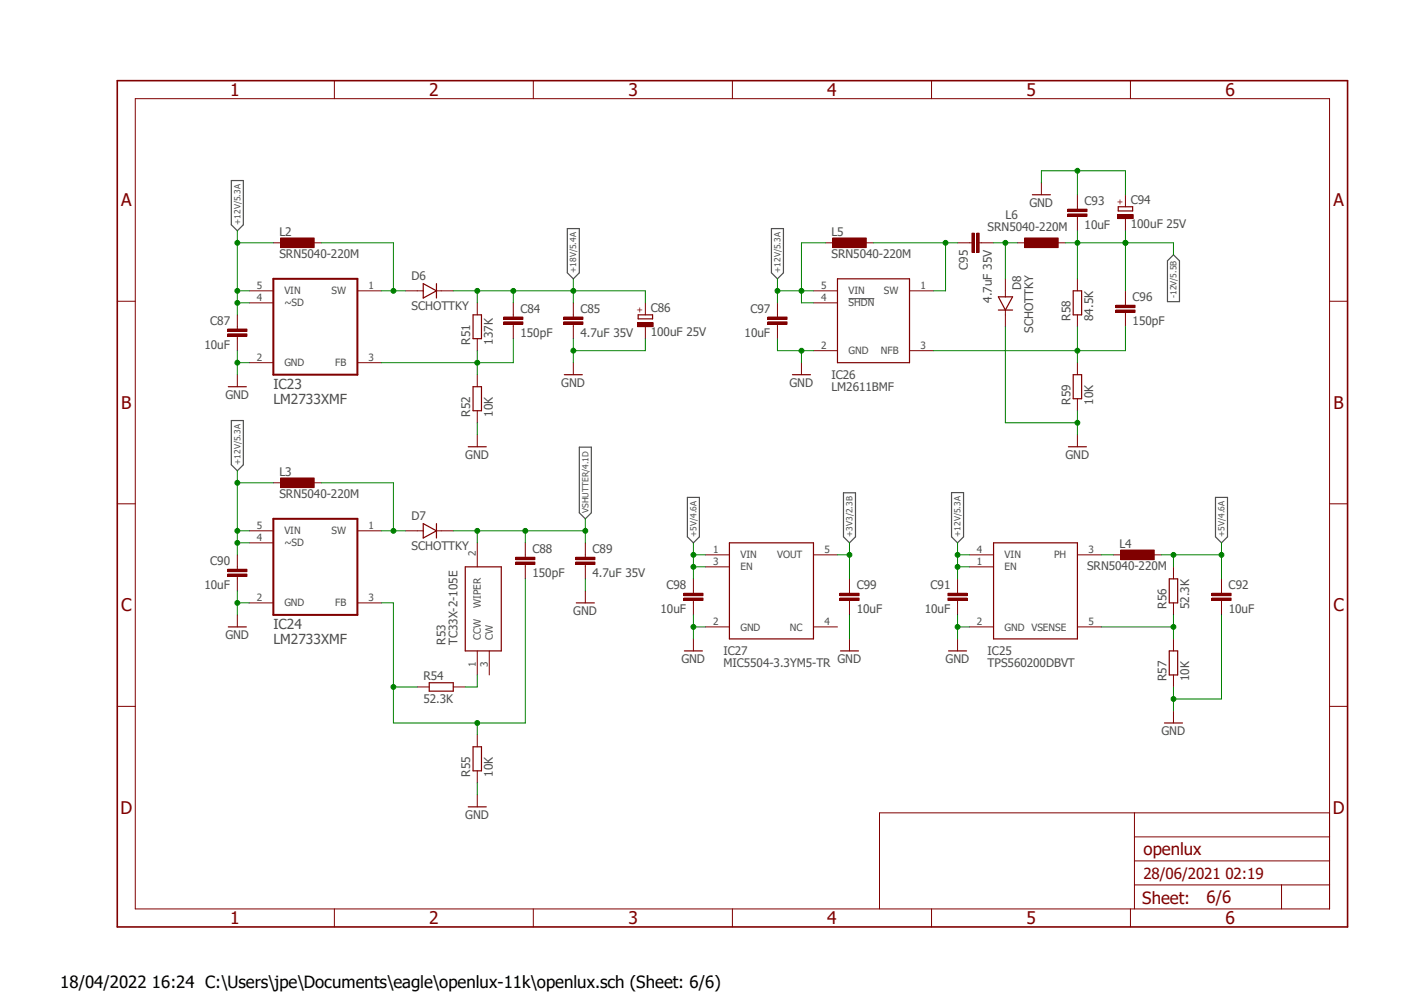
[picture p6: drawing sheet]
<svg xmlns="http://www.w3.org/2000/svg" width="297mm" height="210mm" viewBox="0 0 297 210" stroke-linecap="round" stroke-linejoin="round" font-family="sans-serif">
<path d="M24.3 16.7l261.2 179.9M285.5 16.7l-261.2 179.9" fill="none" stroke="#fff" stroke-width=".21"/>
<path d="M179.5 63.2h5.5" fill="none" stroke="#505050" stroke-width=".21"/>
<path d="M48.9 38.2h2.6v9.3l-1.3 1.3-1.3-1.3zM120 48.3h2.6v9.4l-1.3 1.3-1.3-1.3zM163.2 48.3h2.5v9.4l-1.2 1.3-1.3-1.3zM248.2 53.9l1.3 1.3v8.6h-2.5v-8.6zM48.9 88.9h2.6v9.4l-1.3 1.3-1.3-1.3zM122.6 94.6h2.5v13.9l-1.3 1.2-1.2-1.2zM145.4 105.2h2.6v8.3l-1.3 1.3-1.3-1.3zM178.4 104.2h2.6v9.3l-1.3 1.3-1.3-1.3zM201.3 104.2h2.5v9.3l-1.2 1.3-1.3-1.3zM257.1 105.2h2.6v8.3l-1.3 1.3-1.3-1.3z" fill="none" stroke="#505050" stroke-width=".25"/>
<path d="M57.8 59h17.8v20.2h-17.8z" fill="none" stroke="#800000" stroke-width=".42"/>
<g fill="none" stroke="#800000" stroke-width=".21">
<path d="M220.3 38.7v2.5M50.2 79.2v2.6M52.7 61.5h5.1M52.7 64.1h5.1M52.7 76.7h5.1M75.6 61.5h5.1M75.6 76.7h5.1M169.5 76.7v2.5M172.1 61.5h5.1M172.1 64.1h5.1M172.1 74.2h5.1M192.4 61.5h5.1"/>
<path d="M192.4 74.2h5.1M101 91.9v2.6M227.9 91.9v2.6"/>
</g>
<path d="M177.2 59h15.2v17.7h-15.2zM218.4 41.2h3.8M167.6 79.2h3.8M48.3 81.8h3.8M99.1 94.5h3.8M226 94.5h3.8" fill="none" stroke="#800000" stroke-width=".25"/>
<path d="M176.1 50.3h7.2v2.1h-7.2z" fill-rule="evenodd" fill="#800000"/>
<path d="M174.6 51.4h2.6M176.1 50.3h7.2v2.1h-7.2zM182.2 51.4h2.6" fill="none" stroke="#800000" stroke-width=".21"/>
<path d="M216.7 50.3h7.2v2.1h-7.2z" fill-rule="evenodd" fill="#800000"/>
<path d="M215.2 51.4h2.6M216.7 50.3h7.2v2.1h-7.2zM222.8 51.4h2.6M164.5 66.6v.5M164.5 68.6v.5" fill="none" stroke="#800000" stroke-width=".21"/>
<path d="M162.4 68.1h4.1v.5h-4.1z" fill-rule="evenodd" fill="#800000"/>
<path d="M162.4 68.1h4.1v.5h-4.1z" fill="none" stroke="#800000" stroke-width=".21"/>
<path d="M162.4 67.1h4.1v.5h-4.1z" fill-rule="evenodd" fill="#800000"/>
<path d="M212.7 59v3.8M227.9 43.7v.5M227.9 45.8v.5M162.4 67.1h4.1v.5h-4.1zM164.5 64.1v2.5M164.5 69.1v2.5M212.7 65.6v3.5" fill="none" stroke="#800000" stroke-width=".21"/>
<path d="M211.2 62.8h3l-1.5 2.8zM211.2 65.6h3" fill="none" stroke="#800000" stroke-width=".25"/>
<path d="M225.9 45.3h4.1v.5h-4.1z" fill-rule="evenodd" fill="#800000"/>
<path d="M225.9 45.3h4.1v.5h-4.1z" fill="none" stroke="#800000" stroke-width=".21"/>
<path d="M225.9 44.2h4.1v.5h-4.1z" fill-rule="evenodd" fill="#800000"/>
<path d="M225.9 44.2h4.1v.5h-4.1zM227.9 41.2v2.5M227.9 46.3v2.5M101 64.1v2.5M101 71.6v2.6" fill="none" stroke="#800000" stroke-width=".21"/>
<path d="M100.1 66.6h1.8v5h-1.8z" fill="none" stroke="#800000" stroke-width=".25"/>
<path d="M59.4 50.3h7.1v2.1h-7.1z" fill-rule="evenodd" fill="#800000"/>
<path d="M57.8 51.4h2.6M59.4 50.3h7.1v2.1h-7.1zM65.4 51.4h2.6M205.1 51.4h.5M207.1 51.4h.5" fill="none" stroke="#800000" stroke-width=".21"/>
<path d="M206.6 49.3h.5v4.1h-.5z" fill-rule="evenodd" fill="#800000"/>
<path d="M206.6 49.3h.5v4.1h-.5z" fill="none" stroke="#800000" stroke-width=".21"/>
<path d="M205.6 49.3h.5v4.1h-.5z" fill-rule="evenodd" fill="#800000"/>
<path d="M202.6 51.4h2.5M205.6 49.3h.5v4.1h-.5zM207.6 51.4h2.6M50.2 69.1v.5M50.2 71.1v.5M85.8 61.5h3.7M92.3 61.5h3.6M101 79.2v2.6M101 86.9v2.5" fill="none" stroke="#800000" stroke-width=".21"/>
<path d="M89.5 60l2.8 1.5-2.8 1.5zM92.3 60v3M100.1 81.8h1.8v5.1h-1.8z" fill="none" stroke="#800000" stroke-width=".25"/>
<path d="M48.2 70.6h4v.5h-4z" fill-rule="evenodd" fill="#800000"/>
<path d="M48.2 70.6h4v.5h-4z" fill="none" stroke="#800000" stroke-width=".21"/>
<path d="M48.2 69.6h4v.5h-4z" fill-rule="evenodd" fill="#800000"/>
<path d="M48.2 69.6h4v.5h-4zM50.2 66.6v2.5M50.2 71.6v2.6M121.3 66.6v.5M121.3 68.6v.5" fill="none" stroke="#800000" stroke-width=".21"/>
<path d="M119.3 68.1h4v.5h-4z" fill-rule="evenodd" fill="#800000"/>
<path d="M119.3 68.1h4v.5h-4z" fill="none" stroke="#800000" stroke-width=".21"/>
<path d="M119.3 67.1h4v.5h-4z" fill-rule="evenodd" fill="#800000"/>
<path d="M119.3 67.1h4v.5h-4zM121.3 64.1v2.5M121.3 69.1v2.5" fill="none" stroke="#800000" stroke-width=".21"/>
<path d="M135 66.6h3v.8h-3z" fill="none" stroke="#800000" stroke-width=".25"/>
<path d="M134.9 68.2h3.3v.9h-3.3z" fill-rule="evenodd" fill="#800000"/>
<path d="M121.3 76.7v2.5M134.9 68.2h3.3v.9h-3.3zM136.5 64.1v2.5M136.5 69.1v2.5M52.7 112.3h5.1M52.7 114.8h5.1M75.6 112.3h5.1M50.2 130v2.6M52.7 127.5h5.1M75.6 127.5h5.1M101 168.1v2.5" fill="none" stroke="#800000" stroke-width=".21"/>
<path d="M119.4 79.2h3.8M48.3 132.6h3.8M99.1 170.6h3.8" fill="none" stroke="#800000" stroke-width=".25"/>
<path d="M57.8 109.7h17.8v20.3h-17.8z" fill="none" stroke="#800000" stroke-width=".42"/>
<path d="M59.4 101.1h7.1v2h-7.1z" fill-rule="evenodd" fill="#800000"/>
<path d="M50.2 119.9v.5M57.8 102.1h2.6M59.4 101.1h7.1v2h-7.1zM65.4 102.1h2.6M85.8 112.3h3.7M92.3 112.3h3.6M50.2 121.9v.5M101 155.4v2.5M101 163v2.6" fill="none" stroke="#800000" stroke-width=".21"/>
<path d="M89.5 110.7l2.8 1.6-2.8 1.5zM92.3 110.7v3.1M100.1 157.9h1.8v5.1h-1.8z" fill="none" stroke="#800000" stroke-width=".25"/>
<path d="M48.2 121.4h4v.5h-4z" fill-rule="evenodd" fill="#800000"/>
<path d="M48.2 121.4h4v.5h-4z" fill="none" stroke="#800000" stroke-width=".21"/>
<path d="M48.2 120.4h4v.5h-4z" fill-rule="evenodd" fill="#800000"/>
<path d="M50.2 117.3v2.6M123.8 117.3v.6M123.8 119.4v.5M48.2 120.4h4v.5h-4zM50.2 122.4v2.6" fill="none" stroke="#800000" stroke-width=".21"/>
<path d="M121.8 118.9h4.1v.5h-4.1z" fill-rule="evenodd" fill="#800000"/>
<path d="M121.8 118.9h4.1v.5h-4.1z" fill="none" stroke="#800000" stroke-width=".21"/>
<path d="M121.8 117.9h4.1v.5h-4.1z" fill-rule="evenodd" fill="#800000"/>
<path d="M101 114.8v5.1M121.8 117.9h4.1v.5h-4.1zM123.8 114.8v2.5M123.8 119.9v2.5M101 137.7v5M103.5 137.7v5M123.8 125v2.5" fill="none" stroke="#800000" stroke-width=".21"/>
<path d="M236.6 43.7h3v.9h-3zM98.4 119.9h7.6v17.8h-7.6zM121.9 127.5h3.8" fill="none" stroke="#800000" stroke-width=".25"/>
<path d="M236.4 45.4h3.3v.8h-3.3z" fill-rule="evenodd" fill="#800000"/>
<path d="M236.4 45.4h3.3v.8h-3.3zM238.1 41.2v2.5M238.1 46.3v2.5M205.1 119.9h5.1M205.1 117.3h5.1M227.9 117.3h5.1M205.1 132.6h5.1M227.9 132.6h5.1" fill="none" stroke="#800000" stroke-width=".21"/>
<path d="M210.2 114.8h17.7v20.3h-17.7z" fill="none" stroke="#800000" stroke-width=".25"/>
<path d="M237.1 116.3h7.1v2.1h-7.1z" fill-rule="evenodd" fill="#800000"/>
<path d="M235.5 117.3h2.6M237.1 116.3h7.1v2.1h-7.1zM243.2 117.3h2.5M202.6 125v.5M202.6 127v.5" fill="none" stroke="#800000" stroke-width=".21"/>
<path d="M200.5 126.5h4.1v.5h-4.1z" fill-rule="evenodd" fill="#800000"/>
<path d="M200.5 126.5h4.1v.5h-4.1z" fill="none" stroke="#800000" stroke-width=".21"/>
<path d="M200.5 125.5h4.1v.5h-4.1z" fill-rule="evenodd" fill="#800000"/>
<path d="M200.5 125.5h4.1v.5h-4.1zM202.6 122.4v2.6M202.6 127.5v2.5M202.6 135.1v2.6M258.4 125v.5M258.4 127v.5" fill="none" stroke="#800000" stroke-width=".21"/>
<path d="M200.7 137.7h3.8" fill="none" stroke="#800000" stroke-width=".25"/>
<path d="M256.4 126.5h4v.5h-4z" fill-rule="evenodd" fill="#800000"/>
<path d="M256.4 126.5h4v.5h-4z" fill="none" stroke="#800000" stroke-width=".21"/>
<path d="M256.4 125.5h4v.5h-4z" fill-rule="evenodd" fill="#800000"/>
<path d="M149.2 117.3h5.1M149.2 119.9h5.1M172.1 117.3h5.1M146.7 125v.5M146.7 127v.5M149.2 132.6h5.1M172.1 132.6h5.1M256.4 125.5h4v.5h-4zM258.4 122.4v2.6M258.4 127.5v2.5M248.2 150.4v2.5" fill="none" stroke="#800000" stroke-width=".21"/>
<path d="M154.3 114.8h17.8v20.3h-17.8zM246.3 152.9h3.8" fill="none" stroke="#800000" stroke-width=".25"/>
<path d="M144.7 126.5h4v.5h-4z" fill-rule="evenodd" fill="#800000"/>
<path d="M144.7 126.5h4v.5h-4z" fill="none" stroke="#800000" stroke-width=".21"/>
<path d="M144.7 125.5h4v.5h-4z" fill-rule="evenodd" fill="#800000"/>
<path d="M144.7 125.5h4v.5h-4zM146.7 122.4v2.6M146.7 127.5v2.5M179.7 125v.5M179.7 127v.5" fill="none" stroke="#800000" stroke-width=".21"/>
<path d="M177.7 126.5h4v.5h-4z" fill-rule="evenodd" fill="#800000"/>
<path d="M177.7 126.5h4v.5h-4z" fill="none" stroke="#800000" stroke-width=".21"/>
<path d="M177.7 125.5h4v.5h-4z" fill-rule="evenodd" fill="#800000"/>
<path d="M227.9 59v2.5M108.6 66.6v.5M108.6 68.6v.5M227.9 66.6v2.5M227.9 76.7v2.5M227.9 84.3v2.6M146.7 135.1v2.6M177.7 125.5h4v.5h-4zM179.7 122.4v2.6M179.7 127.5v2.5M179.7 135.1v2.6" fill="none" stroke="#800000" stroke-width=".21"/>
<path d="M227 61.5h1.8v5.1h-1.8zM227 79.2h1.8v5.1h-1.8zM144.8 137.7h3.8M177.8 137.7h3.8" fill="none" stroke="#800000" stroke-width=".25"/>
<path d="M106.6 68.1h4v.5h-4z" fill-rule="evenodd" fill="#800000"/>
<path d="M106.6 68.1h4v.5h-4z" fill="none" stroke="#800000" stroke-width=".21"/>
<path d="M106.6 67.1h4v.5h-4z" fill-rule="evenodd" fill="#800000"/>
<path d="M106.6 67.1h4v.5h-4zM108.6 64.1v2.5M108.6 69.1v2.5M111.1 117.3v.6M111.1 119.4v.5" fill="none" stroke="#800000" stroke-width=".21"/>
<path d="M109.1 118.9h4.1v.5h-4.1z" fill-rule="evenodd" fill="#800000"/>
<path d="M109.1 118.9h4.1v.5h-4.1z" fill="none" stroke="#800000" stroke-width=".21"/>
<path d="M109.1 117.9h4.1v.5h-4.1z" fill-rule="evenodd" fill="#800000"/>
<path d="M238.1 64.1v.5M238.1 66.1v.5M109.1 117.9h4.1v.5h-4.1zM111.1 114.8v2.5M111.1 119.9v2.5" fill="none" stroke="#800000" stroke-width=".21"/>
<path d="M236.1 65.6h4v.5h-4z" fill-rule="evenodd" fill="#800000"/>
<path d="M236.1 65.6h4v.5h-4z" fill="none" stroke="#800000" stroke-width=".21"/>
<path d="M236.1 64.6h4v.5h-4z" fill-rule="evenodd" fill="#800000"/>
<g fill="none" stroke="#800000" stroke-width=".21">
<path d="M70.7 17.1v3.8M112.8 17.1v3.8M154.9 17.1v3.8M197.1 17.1v3.8M239.1 17.1v3.8M28.6 20.9h252.7v171.3h-252.7zM24.8 63.7h3.8M236.1 64.6h4v.5h-4zM238.1 61.5v2.6M238.1 66.6v2.5M281.3 63.7h3.8M24.8 106.6h3.8"/>
<path d="M248.2 119.9v2.5M281.3 106.6h3.8M248.2 127.5v2.5M248.2 135.1v2.6M24.8 149.4h3.8M88.3 145.3h2.5M95.9 145.3h2.5M248.2 142.7v2.6M281.3 149.4h3.8M240 171.9v20.3M240 177h41.3M281.3 171.9h-95.2v20.3"/>
<path d="M70.7 192.2v3.8M112.8 192.2v3.8M154.9 192.2v3.8M197.1 192.2v3.8M239.1 192.2v3.8M240 187.2h41.3M240 182.1h41.3M271.1 187.2v5"/>
</g>
<path d="M247.4 122.4h1.7v5.1h-1.7zM247.4 137.7h1.7v5h-1.7zM90.8 144.4h5.1v1.8h-5.1z" fill="none" stroke="#800000" stroke-width=".25"/>
<path d="M24.8 17.1h260.3v178.9h-260.3z" fill="none" stroke="#800000" stroke-width=".34"/>
<path d="M50.2 76.7h2.5M50.2 74.2v5" fill="none" stroke="#008000" stroke-width=".21"/>
<circle cx="50.2" cy="76.7" r=".51" fill="#008000"/>
<g fill="none" stroke="#008000" stroke-width=".21">
<path d="M169.5 74.2v2.5M101 89.4v2.5"/>
<circle cx="50.2" cy="76.7" r=".51"/>
</g>
<circle cx="169.5" cy="74.2" r=".51" fill="#008000"/>
<g fill="none" stroke="#008000" stroke-width=".21">
<path d="M164.5 71.6v2.6h7.6M227.9 86.9v5"/>
<circle cx="169.5" cy="74.2" r=".51"/>
</g>
<circle cx="227.9" cy="89.4" r=".51" fill="#008000"/>
<g fill="none" stroke="#008000" stroke-width=".21">
<path d="M121.3 71.6v5.1M136.5 71.6v2.6h-15.2M212.7 69.1v20.3h15.2"/>
<circle cx="227.9" cy="89.4" r=".51"/>
</g>
<circle cx="121.3" cy="74.2" r=".51" fill="#008000"/>
<g fill="none" stroke="#008000" stroke-width=".21">
<path d="M50.2 127.5h2.5M50.2 125v5"/>
<circle cx="121.3" cy="74.2" r=".51"/>
</g>
<circle cx="50.2" cy="127.5" r=".51" fill="#008000"/>
<g fill="none" stroke="#008000" stroke-width=".21">
<path d="M227.9 41.2v-5.1h10.2v5.1M123.8 122.4v2.6M101 165.6v2.5"/>
<circle cx="50.2" cy="127.5" r=".51"/>
</g>
<circle cx="227.9" cy="36.1" r=".51" fill="#008000"/>
<g fill="none" stroke="#008000" stroke-width=".21">
<path d="M227.9 36.1h-7.6v2.6M202.6 130v5.1M202.6 132.6h2.5"/>
<circle cx="227.9" cy="36.1" r=".51"/>
</g>
<circle cx="202.6" cy="132.6" r=".51" fill="#008000"/>
<g fill="none" stroke="#008000" stroke-width=".21">
<path d="M258.4 130v17.8h-10.2M248.2 145.3v5.1"/>
<circle cx="202.6" cy="132.6" r=".51"/>
</g>
<circle cx="248.2" cy="147.8" r=".51" fill="#008000"/>
<g fill="none" stroke="#008000" stroke-width=".21">
<path d="M146.7 130v5.1M146.7 132.6h2.5"/>
<circle cx="248.2" cy="147.8" r=".51"/>
</g>
<circle cx="146.7" cy="132.6" r=".51" fill="#008000"/>
<g fill="none" stroke="#008000" stroke-width=".21">
<path d="M174.6 51.4h-5.1v10.1M164.5 61.5h7.6M179.7 130v5.1"/>
<circle cx="146.7" cy="132.6" r=".51"/>
</g>
<circle cx="169.5" cy="61.5" r=".51" fill="#008000"/>
<g fill="none" stroke="#008000" stroke-width=".21">
<path d="M164.5 59v5.1"/>
<circle cx="169.5" cy="61.5" r=".51"/>
</g>
<circle cx="164.5" cy="61.5" r=".51" fill="#008000"/>
<g fill="none" stroke="#008000" stroke-width=".21">
<path d="M57.8 51.4h-7.6v10.1h2.5M169.5 61.5v2.6h2.6"/>
<circle cx="164.5" cy="61.5" r=".51"/>
</g>
<circle cx="50.2" cy="61.5" r=".51" fill="#008000"/>
<g fill="none" stroke="#008000" stroke-width=".21">
<path d="M50.2 64.1h2.5M50.2 61.5v5.1"/>
<circle cx="50.2" cy="61.5" r=".51"/>
</g>
<circle cx="50.2" cy="64.1" r=".51" fill="#008000"/>
<g fill="none" stroke="#008000" stroke-width=".21">
<path d="M50.2 48.8v2.6"/>
<circle cx="50.2" cy="64.1" r=".51"/>
</g>
<circle cx="50.2" cy="51.4" r=".51" fill="#008000"/>
<g fill="none" stroke="#008000" stroke-width=".21">
<path d="M50.2 112.3h2.5M57.8 102.1h-7.6v15.2"/>
<circle cx="50.2" cy="51.4" r=".51"/>
</g>
<circle cx="50.2" cy="112.3" r=".51" fill="#008000"/>
<circle cx="50.2" cy="112.3" r=".51" fill="none" stroke="#008000" stroke-width=".21"/>
<circle cx="50.2" cy="114.8" r=".51" fill="#008000"/>
<g fill="none" stroke="#008000" stroke-width=".21">
<path d="M50.2 99.6v2.5M50.2 114.8h2.5"/>
<circle cx="50.2" cy="114.8" r=".51"/>
</g>
<circle cx="50.2" cy="102.1" r=".51" fill="#008000"/>
<g fill="none" stroke="#008000" stroke-width=".21">
<path d="M202.6 119.9h2.5M205.1 117.3h-2.5v5.1"/>
<circle cx="50.2" cy="102.1" r=".51"/>
</g>
<circle cx="202.6" cy="119.9" r=".51" fill="#008000"/>
<g fill="none" stroke="#008000" stroke-width=".21">
<path d="M202.6 114.8v2.5"/>
<circle cx="202.6" cy="119.9" r=".51"/>
</g>
<circle cx="202.6" cy="117.3" r=".51" fill="#008000"/>
<g fill="none" stroke="#008000" stroke-width=".21">
<path d="M95.9 112.3h27.9v2.5M101 112.3v2.5"/>
<circle cx="202.6" cy="117.3" r=".51"/>
</g>
<circle cx="101" cy="112.3" r=".51" fill="#008000"/>
<g fill="none" stroke="#008000" stroke-width=".21">
<path d="M111.1 112.3v2.5"/>
<circle cx="101" cy="112.3" r=".51"/>
</g>
<circle cx="111.1" cy="112.3" r=".51" fill="#008000"/>
<g fill="none" stroke="#008000" stroke-width=".21">
<path d="M123.8 109.7v2.6"/>
<circle cx="111.1" cy="112.3" r=".51"/>
</g>
<circle cx="123.8" cy="112.3" r=".51" fill="#008000"/>
<g fill="none" stroke="#008000" stroke-width=".21">
<path d="M68 51.4h15.2v10.1M80.7 61.5h5.1"/>
<circle cx="123.8" cy="112.3" r=".51"/>
</g>
<circle cx="83.2" cy="61.5" r=".51" fill="#008000"/>
<g fill="none" stroke="#008000" stroke-width=".21">
<path d="M80.7 76.7h20.3M101 74.2v5"/>
<circle cx="83.2" cy="61.5" r=".51"/>
</g>
<circle cx="101" cy="76.7" r=".51" fill="#008000"/>
<g fill="none" stroke="#008000" stroke-width=".21">
<path d="M108.6 71.6v5.1h-7.6M197.5 74.2h30.4M227.9 69.1v7.6"/>
<circle cx="101" cy="76.7" r=".51"/>
</g>
<circle cx="227.9" cy="74.2" r=".51" fill="#008000"/>
<g fill="none" stroke="#008000" stroke-width=".21">
<path d="M184.8 51.4h17.8M200 51.4v10.1h-2.5M238.1 69.1v5.1h-10.2"/>
<circle cx="227.9" cy="74.2" r=".51"/>
</g>
<circle cx="200" cy="51.4" r=".51" fill="#008000"/>
<g fill="none" stroke="#008000" stroke-width=".21">
<path d="M210.2 51.4h5M212.7 51.4v7.6"/>
<circle cx="200" cy="51.4" r=".51"/>
</g>
<circle cx="212.7" cy="51.4" r=".51" fill="#008000"/>
<g fill="none" stroke="#008000" stroke-width=".21">
<path d="M225.4 51.4h2.5M227.9 48.8v10.2"/>
<circle cx="212.7" cy="51.4" r=".51"/>
</g>
<circle cx="227.9" cy="51.4" r=".51" fill="#008000"/>
<g fill="none" stroke="#008000" stroke-width=".21">
<path d="M227.9 51.4h20.3M238.1 51.4v10.1"/>
<circle cx="227.9" cy="51.4" r=".51"/>
</g>
<circle cx="238.1" cy="51.4" r=".51" fill="#008000"/>
<g fill="none" stroke="#008000" stroke-width=".21">
<path d="M238.1 48.8v2.6M248.2 51.4v2.5"/>
<circle cx="238.1" cy="51.4" r=".51"/>
</g>
<circle cx="238.1" cy="51.4" r=".51" fill="#008000"/>
<g fill="none" stroke="#008000" stroke-width=".21">
<path d="M95.9 61.5h25.4v2.6M101 61.5v2.6"/>
<circle cx="238.1" cy="51.4" r=".51"/>
</g>
<circle cx="101" cy="61.5" r=".51" fill="#008000"/>
<g fill="none" stroke="#008000" stroke-width=".21">
<path d="M108.6 61.5v2.6"/>
<circle cx="101" cy="61.5" r=".51"/>
</g>
<circle cx="108.6" cy="61.5" r=".51" fill="#008000"/>
<g fill="none" stroke="#008000" stroke-width=".21">
<path d="M121.3 59v2.5"/>
<circle cx="108.6" cy="61.5" r=".51"/>
</g>
<circle cx="121.3" cy="61.5" r=".51" fill="#008000"/>
<g fill="none" stroke="#008000" stroke-width=".21">
<path d="M121.3 61.5h15.2v2.6M68 102.1h15.2v10.2M80.7 112.3h5.1"/>
<circle cx="121.3" cy="61.5" r=".51"/>
</g>
<circle cx="83.2" cy="112.3" r=".51" fill="#008000"/>
<g fill="none" stroke="#008000" stroke-width=".21">
<path d="M101 152.9v2.5"/>
<circle cx="83.2" cy="112.3" r=".51"/>
</g>
<circle cx="101" cy="152.9" r=".51" fill="#008000"/>
<g fill="none" stroke="#008000" stroke-width=".21">
<path d="M111.1 122.4v30.5h-27.9v-25.4h-2.5M83.2 145.3h5.1"/>
<circle cx="101" cy="152.9" r=".51"/>
</g>
<circle cx="83.2" cy="145.3" r=".51" fill="#008000"/>
<g fill="none" stroke="#008000" stroke-width=".21">
<path d="M233 117.3h2.5M233 132.6h15.2M248.2 130v5.1"/>
<circle cx="83.2" cy="145.3" r=".51"/>
</g>
<circle cx="248.2" cy="132.6" r=".51" fill="#008000"/>
<g fill="none" stroke="#008000" stroke-width=".21">
<path d="M245.7 117.3h12.7M248.2 117.3v2.6"/>
<circle cx="248.2" cy="132.6" r=".51"/>
</g>
<circle cx="248.2" cy="117.3" r=".51" fill="#008000"/>
<g fill="none" stroke="#008000" stroke-width=".21">
<path d="M258.4 114.8v7.6"/>
<circle cx="248.2" cy="117.3" r=".51"/>
</g>
<circle cx="258.4" cy="117.3" r=".51" fill="#008000"/>
<g fill="none" stroke="#008000" stroke-width=".21">
<path d="M146.7 119.9h2.5M149.2 117.3h-2.5v5.1"/>
<circle cx="258.4" cy="117.3" r=".51"/>
</g>
<circle cx="146.7" cy="119.9" r=".51" fill="#008000"/>
<g fill="none" stroke="#008000" stroke-width=".21">
<path d="M146.7 114.8v2.5"/>
<circle cx="146.7" cy="119.9" r=".51"/>
</g>
<circle cx="146.7" cy="117.3" r=".51" fill="#008000"/>
<g fill="none" stroke="#008000" stroke-width=".21">
<path d="M177.2 117.3h2.5M179.7 114.8v7.6"/>
<circle cx="146.7" cy="117.3" r=".51"/>
</g>
<circle cx="179.7" cy="117.3" r=".51" fill="#008000"/>
<g fill="none" stroke="#008000" stroke-width=".21">
<path d="M101 142.7v2.6h-2.6"/>
<circle cx="179.7" cy="117.3" r=".51"/>
</g>
<g font-size="3.7" fill="#800000">
<text x="48.7" y="20.3">1</text>
<text x="90.8" y="20.3">2</text>
<text x="132.9" y="20.3">3</text>
<text x="175" y="20.3">4</text>
<text x="217.1" y="20.3">5</text>
<text x="259.2" y="20.3">6</text>
<text x="25.6" y="43.6">A</text>
<text x="282.1" y="43.6">A</text>
<text x="25.7" y="86.4">B</text>
<text x="282.1" y="86.4">B</text>
<text x="25.6" y="129.3">C</text>
<text x="282.1" y="129.3">C</text>
<text x="25.5" y="172.1">D</text>
<text x="281.9" y="172.1">D</text>
<text x="48.7" y="195.5">1</text>
<text x="90.8" y="195.5">2</text>
<text x="132.9" y="195.5">3</text>
<text x="175" y="195.5">4</text>
<text x="217.1" y="195.5">5</text>
<text x="259.3" y="195.5">6</text>
</g>
<g font-size="3.6" fill="#800000">
<text x="241.9" y="180.8">openlux</text>
<text x="241.6" y="191.1">Sheet:</text>
<text x="255.2" y="191">6/6</text>
</g>
<text font-size="3.6" x="12.7" y="208.9">18/04/2022 16:24 C:\Users\jpe\Documents\eagle\openlux-11k\openlux.sch (Sheet: 6/6)</text>
<text font-size="3.2" fill="#800000" x="241.9" y="185.9">28/06/2021 02:19</text>
<g font-size="2.9" fill="#505050">
<text x="57.8" y="82.3">IC23</text>
<text x="57.8" y="85.3">LM2733XMF</text>
<text x="57.8" y="136.1">LM2733XMF</text>
<text x="57.8" y="133.1">IC24</text>
</g>
<g font-size="2.5" fill="#505050">
<text x="212.7" y="46.3">L6</text>
<text x="217.8" y="43.7">GND</text>
<text x="229.4" y="43.4">C93</text>
<text x="239.2" y="43.2">C94</text>
<text x="59.1" y="49.8">L2</text>
<text x="175.9" y="49.8">L5</text>
<text x="208.9" y="48.8">SRN5040-220M</text>
<text x="229.4" y="48.4">10uF</text>
<text x="239.2" y="48.3">100uF 25V</text>
<text x="59.1" y="54.7">SRN5040-220M</text>
<text x="87" y="59.2">D6</text>
<text x="175.9" y="54.7">SRN5040-220M</text>
<text x="204.7" y="57.1" transform="rotate(-90 204.7 57.1)">C95</text>
<text x="87" y="65.6">SCHOTTKY</text>
<text x="209.8" y="64" transform="rotate(-90 209.8 64)">4.7uF 35V</text>
<text x="216" y="61.3" transform="rotate(-90 216 61.3)">D8</text>
<text x="239.6" y="63.7">C96</text>
<text x="44.5" y="68.8">C87</text>
<text x="110.1" y="71.2">150pF</text>
<text x="110.1" y="66.2">C84</text>
<text x="122.8" y="71.2">4.7uF 35V</text>
<text x="122.8" y="66.2">C85</text>
<text x="137.7" y="71.2">100uF 25V</text>
<text x="137.7" y="66.1">C86</text>
<text x="157.5" y="71.2">10uF</text>
<text x="158.8" y="66.2">C97</text>
<text x="218.5" y="70.4" transform="rotate(-90 218.5 70.4)">SCHOTTKY</text>
<text x="226.4" y="67.9" transform="rotate(-90 226.4 67.9)">R58</text>
<text x="231.2" y="67.9" transform="rotate(-90 231.2 67.9)">84.5K</text>
<text x="239.6" y="68.8">150pF</text>
<text x="43.3" y="73.8">10uF</text>
<text x="99.5" y="72.9" transform="rotate(-90 99.5 72.9)">R51</text>
<text x="104.3" y="72.9" transform="rotate(-90 104.3 72.9)">137K</text>
<text x="118.7" y="81.8">GND</text>
<text x="167" y="81.8">GND</text>
<text x="175.9" y="82.7">LM2611BMF</text>
<text x="175.9" y="80.1">IC26</text>
<text x="47.7" y="84.3">GND</text>
<text x="99.5" y="88.1" transform="rotate(-90 99.5 88.1)">R52</text>
<text x="104.3" y="88.1" transform="rotate(-90 104.3 88.1)">10K</text>
<text x="226.4" y="85.6" transform="rotate(-90 226.4 85.6)">R59</text>
<text x="231.2" y="85.6" transform="rotate(-90 231.2 85.6)">10K</text>
<text x="59.1" y="100.6">L3</text>
<text x="98.4" y="97">GND</text>
<text x="225.4" y="97">GND</text>
<text x="59.1" y="105.4">SRN5040-220M</text>
<text x="87" y="110">D7</text>
<text x="44.5" y="119.5">C90</text>
<text x="87" y="116.3">SCHOTTKY</text>
<text x="112.7" y="117">C88</text>
<text x="125.4" y="117">C89</text>
<text x="236.8" y="115.9">L4</text>
<text x="43.3" y="124.6">10uF</text>
<text x="112.7" y="122">150pF</text>
<text x="125.4" y="122">4.7uF 35V</text>
<text x="141" y="124.6">C98</text>
<text x="181.2" y="124.6">C99</text>
<text x="196.9" y="124.6">C91</text>
<text x="230" y="120.7">SRN5040-220M</text>
<text x="259.9" y="124.6">C92</text>
<text x="121.3" y="130.1">GND</text>
<text x="139.7" y="129.7">10uF</text>
<text x="181.2" y="129.7">10uF</text>
<text x="195.6" y="129.7">10uF</text>
<text x="246.8" y="128.8" transform="rotate(-90 246.8 128.8)">R56</text>
<text x="251.5" y="128.8" transform="rotate(-90 251.5 128.8)">52.3K</text>
<text x="259.9" y="129.7">10uF</text>
<text x="47.7" y="135.1">GND</text>
<text x="94.2" y="136.4" transform="rotate(-90 94.2 136.4)">R53</text>
<text x="96.8" y="136.4" transform="rotate(-90 96.8 136.4)">TC33X-2-105E</text>
<text x="89.6" y="143.8">R54</text>
<text x="144.1" y="140.2">GND</text>
<text x="153" y="141.1">MIC5504-3.3YM5-TR</text>
<text x="153" y="138.6">IC27</text>
<text x="177.2" y="140.2">GND</text>
<text x="200" y="140.2">GND</text>
<text x="208.9" y="141.1">TPS560200DBVT</text>
<text x="208.9" y="138.6">IC25</text>
<text x="89.6" y="148.6">52.3K</text>
<text x="246.8" y="144" transform="rotate(-90 246.8 144)">R57</text>
<text x="251.5" y="144" transform="rotate(-90 251.5 144)">10K</text>
<text x="245.7" y="155.5">GND</text>
<text x="99.5" y="164.3" transform="rotate(-90 99.5 164.3)">R55</text>
<text x="104.3" y="164.3" transform="rotate(-90 104.3 164.3)">10K</text>
<text x="98.4" y="173.2">GND</text>
</g>
<g font-size="2.1" fill="#505050">
<text x="54.4" y="61.1">5</text>
<text x="54.4" y="63.7">4</text>
<text x="60.2" y="62.3">VIN</text>
<text x="60.2" y="64.8">~SD</text>
<text x="70.1" y="62.3">SW</text>
<text x="77.9" y="61.1">1</text>
<text x="173.7" y="63.7">4</text>
<text x="173.7" y="61.1">5</text>
<text x="179.5" y="64.8">SHDN</text>
<text x="179.5" y="62.3">VIN</text>
<text x="187" y="62.3">SW</text>
<text x="194.7" y="61.1">1</text>
<text x="54.4" y="76.4">2</text>
<text x="60.2" y="77.5">GND</text>
<text x="70.9" y="77.5">FB</text>
<text x="77.9" y="76.4">3</text>
<text x="173.7" y="73.8">2</text>
<text x="179.5" y="74.9">GND</text>
<text x="186.4" y="74.9">NFB</text>
<text x="194.7" y="73.8">3</text>
<text x="54.4" y="111.9">5</text>
<text x="60.2" y="113">VIN</text>
<text x="70.1" y="113">SW</text>
<text x="77.9" y="111.9">1</text>
<text x="54.4" y="114.5">4</text>
<text x="60.2" y="115.6">~SD</text>
<text x="100.6" y="117.6" transform="rotate(-90 100.6 117.6)">2</text>
<text x="150.8" y="117">1</text>
<text x="150.8" y="119.5">3</text>
<text x="156.6" y="118.1">VIN</text>
<text x="164.4" y="118.1">VOUT</text>
<text x="174.4" y="117">5</text>
<text x="206.7" y="119.5">1</text>
<text x="206.7" y="117">4</text>
<text x="212.5" y="118.1">VIN</text>
<text x="223" y="118.1">PH</text>
<text x="230.3" y="117">3</text>
<text x="156.6" y="120.6">EN</text>
<text x="212.5" y="120.6">EN</text>
<text x="54.4" y="127.1">2</text>
<text x="60.2" y="128.3">GND</text>
<text x="70.9" y="128.3">FB</text>
<text x="77.9" y="127.1">3</text>
<text x="101.7" y="128.6" transform="rotate(-90 101.7 128.6)">WIPER</text>
<text x="101.7" y="135.3" transform="rotate(-90 101.7 135.3)">CCW</text>
<text x="104.3" y="135.3" transform="rotate(-90 104.3 135.3)">CW</text>
<text x="150.8" y="132.2">2</text>
<text x="156.6" y="133.3">GND</text>
<text x="167.1" y="133.3">NC</text>
<text x="174.4" y="132.2">4</text>
<text x="206.7" y="132.2">2</text>
<text x="212.5" y="133.3">GND VSENSE</text>
<text x="230.3" y="132.2">5</text>
<text x="100.6" y="141.1" transform="rotate(-90 100.6 141.1)">1</text>
<text x="103.2" y="141.1" transform="rotate(-90 103.2 141.1)">3</text>
</g>
<g font-size="1.8" fill="#505050">
<text x="50.8" y="47.5" transform="rotate(-90 50.8 47.5)">+12V/5.3A</text>
<text x="121.9" y="57.7" transform="rotate(-90 121.9 57.7)">+18V/5.4A</text>
<text x="165.1" y="57.7" transform="rotate(-90 165.1 57.7)">+12V/5.3A</text>
<text x="248.9" y="63" transform="rotate(-90 248.9 63)">-12V/5.5B</text>
<text x="50.8" y="98.3" transform="rotate(-90 50.8 98.3)">+12V/5.3A</text>
<text x="124.5" y="108.5" transform="rotate(-90 124.5 108.5)">VSHUTTER/4.1D</text>
<text x="147.3" y="113.5" transform="rotate(-90 147.3 113.5)">+5V/4.6A</text>
<text x="180.3" y="113.5" transform="rotate(-90 180.3 113.5)">+3V3/2.3B</text>
<text x="203.2" y="113.5" transform="rotate(-90 203.2 113.5)">+12V/5.3A</text>
<text x="259" y="113.5" transform="rotate(-90 259 113.5)">+5V/4.6A</text>
</g>
<g font-size="1.8" fill="#800000">
<text x="237.5" y="43.3" transform="rotate(-90 237.5 43.3)">+</text>
<text x="135.9" y="66.2" transform="rotate(-90 135.9 66.2)">+</text>
</g>
</svg>
